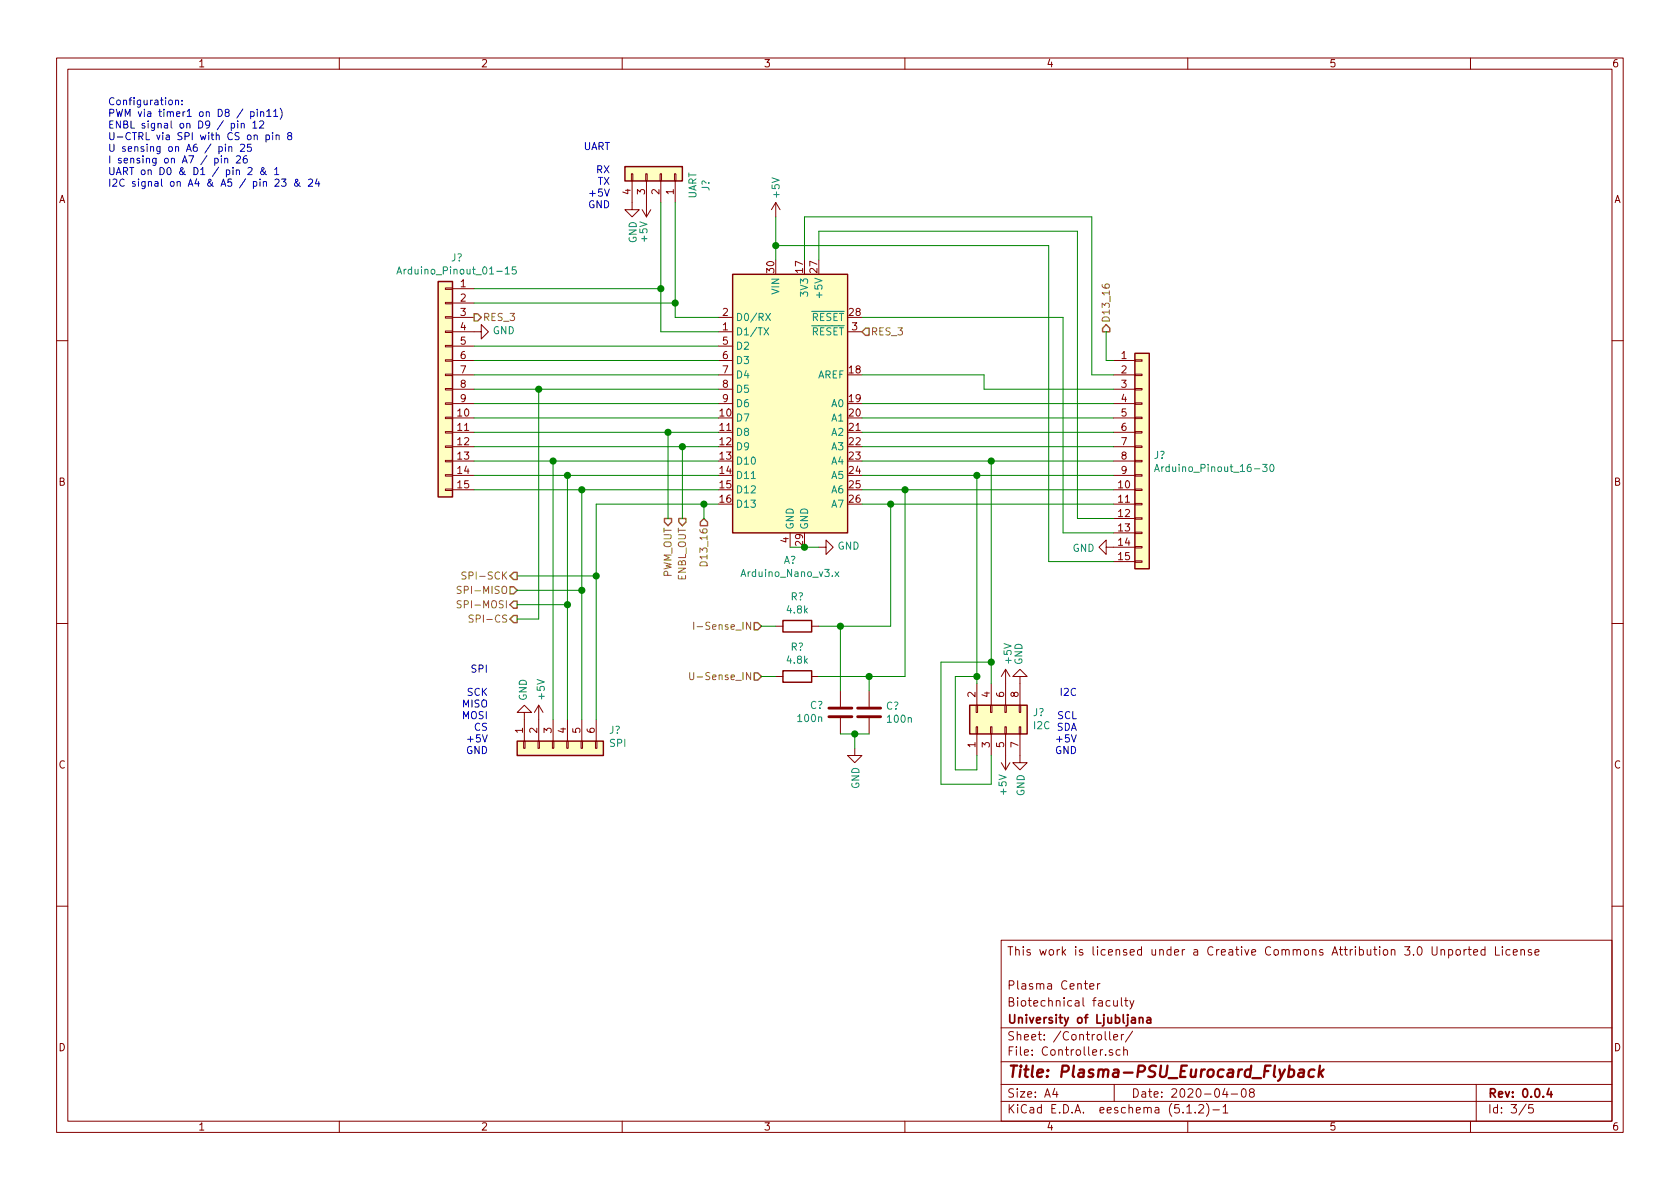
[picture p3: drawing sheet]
<svg xmlns="http://www.w3.org/2000/svg" width="297mm" height="210mm" viewBox="0 0 297 210" stroke-linecap="round" stroke-linejoin="round" font-family="sans-serif">
<g fill="none" stroke="#840000" stroke-width=".18">
<path d="M10 10.3h277v189.9h-277zM12 12.2h273v186.1h-273zM60 10.3v1.9M110 10.3v1.9M160 10.3v1.9M210 10.3v1.9M260 10.3v1.9M111.6 30.7h.3v1.3h-.3zM111.8 32v5.1h1.2l-1.2 1.2-1.3-1.2h1.3M113.5 37.1l.8 1.2M114.2 30.7h.2v1.3h-.2zM114.3 32v6.3"/>
<path d="M115.1 37.1l-.8 1.2M116.7 30.7h.3v1.3h-.3zM116.8 32v3.8M119.3 30.7h.2v1.3h-.2zM119.4 32v3.8M137.2 35.8l-.8 1.3M137.2 35.8v2.5M137.2 35.8l.7 1.3M78.7 58.5h1.3v.3h-1.3zM78.7 56h1.3v.3h-1.3zM78.7 53.5h1.3v.2h-1.3zM78.7 50.9h1.3v.3h-1.3z"/>
<path d="M80 58.7h5.1v-1.3l1.3 1.3-1.3 1.2v-1.2M80 56.1h3.8M80 51h3.8M80 53.6h3.8M127 58.7h2.5M127 56.1h2.5M149.9 58.7h2.5M10 60.2h2M78.7 73.8h1.3v.2h-1.3zM78.7 76.3h1.3v.3h-1.3zM78.7 78.9h1.3v.2h-1.3zM78.7 71.2h1.3v.3h-1.3z"/>
<path d="M78.7 66.2h1.3v.2h-1.3zM78.7 63.6h1.3v.3h-1.3zM78.7 61.1h1.3v.2h-1.3zM78.7 68.7h1.3v.3h-1.3zM80 61.2h3.8M80 63.7h3.8M80 66.3h3.8M80 68.8h3.8M80 71.4h3.8M80 73.9h3.8M80 76.4h3.8M80 79h3.8"/>
<path d="M127 61.2h2.5M127 63.7h2.5M127 66.3h2.5M127 68.8h2.5M127 71.4h2.5M196.8 63.7h3.9M196.8 66.3h3.9M196.8 68.8h3.9M196.8 71.4h3.9M196.8 73.9h3.9M196.8 76.4h3.9M196.8 79h3.9"/>
<path d="M200.7 78.9h1.2v.2h-1.2zM200.7 76.3h1.2v.3h-1.2zM200.7 73.8h1.2v.2h-1.2zM200.7 71.2h1.2v.3h-1.2zM200.7 68.7h1.2v.3h-1.2zM200.7 66.2h1.2v.2h-1.2zM200.7 63.6h1.2v.3h-1.2zM285 60.2h2M78.7 81.4h1.3v.3h-1.3zM78.7 83.9h1.3v.3h-1.3zM78.7 86.5h1.3v.2h-1.3zM80 81.5h3.8"/>
<path d="M80 84.1h3.8M80 86.6h3.8M139.7 94.2v2.6M144.8 96.8h1.2v-1.3l1.3 1.3-1.3 1.2v-1.2M195.6 96.8v-1.3l-1.3 1.3 1.3 1.2v-1.2h5.1M196.8 81.5h3.9M196.8 84.1h3.9M196.8 86.6h3.9M196.8 89.1h3.9M196.8 91.7h3.9M196.8 94.2h3.9M196.8 99.3h3.9"/>
<path d="M200.7 86.5h1.2v.2h-1.2zM200.7 89h1.2v.3h-1.2zM200.7 91.6h1.2v.2h-1.2zM200.7 94.1h1.2v.3h-1.2zM200.7 96.6h1.2v.3h-1.2zM200.7 99.2h1.2v.2h-1.2zM200.7 83.9h1.2v.3h-1.2zM200.7 81.4h1.2v.3h-1.2zM10 110.3h2M137.2 110.7h1.2M137.2 119.6h1.2M143.5 110.7h1.3"/>
<path d="M143.5 119.6h1.3M177.8 118.4l-.8 1.2M177.8 118.4v6.3M177.8 118.4l.8 1.2M180.3 119.6h1.3l-1.3-1.2-1.2 1.2h1.2v5.1M285 110.3h2M92.6 131.1h.2v1.2h-.2zM92.7 126h1.3l-1.3-1.3-1.3 1.3h1.3v5.1M95.1 131.1h.3v1.2h-.3zM95.2 124.7l-.7 1.3M95.2 124.7v6.4M95.2 124.7l.8 1.3"/>
<path d="M97.7 131.1h.2v1.2h-.2zM97.8 127.2v3.9M100.2 131.1h.3v1.2h-.3zM100.3 127.2v3.9M102.7 131.1h.3v1.2h-.3zM102.9 127.2v3.9M105.3 131.1h.2v1.2h-.2zM105.4 127.2v3.9M148.6 122.2v2.8M148.6 127v2.8M151.1 132.3v1.3h1.3l-1.3 1.3-1.2-1.3h1.2M153.7 122.2v2.8"/>
<path d="M153.7 127v2.8M172.6 128.5h.2v1.3h-.2zM172.6 124.7h.2v1.3h-.2zM172.7 120.9v3.8M172.7 129.8v3.8M175.1 128.5h.3v1.3h-.3zM175.1 124.7h.3v1.3h-.3zM175.3 120.9v3.8M175.3 129.8v3.8M177 134.9l.8 1.2M177.7 128.5h.2v1.3h-.2zM177.7 124.7h.2v1.3h-.2z"/>
<path d="M177.8 129.8v6.3M178.6 134.9l-.8 1.2M180.2 128.5h.3v1.3h-.3zM180.2 124.7h.3v1.3h-.3zM180.3 129.8v5.1h1.3l-1.3 1.2-1.2-1.2h1.2M10 160.2h2M177 166.3h108v32h-108zM192.7 174.4l.7-.1-.1-.3-.4-.1-.2 .2 .1 .7h.5M194.1 173.9v1M194.5 173.9l-.3 .1-.1 .2M196.9 176.9v.8a.39 .39 0 0 0 .7 .1M197.6 176.9v1"/>
<path d="M198.3 176.4v1.3l.2 .2M198.8 176.9h.6M199.1 176.4v1.3l.3 .2M199.8 176.9l.3 1M200.5 176.9l-.5 1.4-.2 .1M254.8 168l.2-.1 .3 .1 .1 .9M254.8 167.9v1M256.1 168l.5-.1 .2 .3-.1 .6h-.6M256.1 167.9v1.5M257.5 168l.2-.1 .4 .1v.8l-.2 .1-.4-.1zM258.9 167.9v1M259.3 167.9l-.3 .1-.1 .2"/>
<path d="M259.6 167.9h.5M259.8 167.4v1.3l.3 .2M260.6 168.4l.7-.1-.1-.3-.4-.1-.2 .2v.7h.6M262.6 168l-.5-.1-.3 .3 .2 .6h.6M262.6 167.4v1.5M264.4 167.4v1.5h.7M265.6 167.4v.2M265.6 167.9v1M267 168l-.5-.1-.2 .3v.6l.2 .1 .5-.1M267.6 168.4l.7-.1-.1-.3-.4-.1-.2 .2v.7h.6M268.9 168l.2-.1 .4 .1v.9M268.9 167.9v1"/>
<path d="M270.8 168l-.4-.1-.2 .2 .1 .2 .5 .2v.3h-.6M271.4 168.4l.7-.1v-.3l-.5-.1-.2 .2 .1 .7h.6M285 160.2h2M60 198.3v1.9M110 198.3v1.9M160 198.3v1.9M177 194.8h108M177 191.8h108M177 187.8h108M177 181.8h108M186.5 192.5l-.4 1h1M186.8 193v1"/>
<path d="M195.4 182.4v1.3l.2 .2M196.2 182.4v1.3l.2 .2M196.7 185.7a.37 .37 0 0 0-.6 .1l.1 .2 .5 .2 .1 .1-.3 .3-.4-.1M196.9 183.4l.7-.1v-.3l-.5-.1-.2 .2 .1 .7h.6M197 191.8v3M198 185.7l-.4-.1-.3 .3 .1 .6 .2 .1 .4-.1M198.3 182.9v1M198.7 185.7h.1a.37 .37 0 0 1 .5 .1v.8M198.7 182.9l-.4 .2v.1M198.7 185.1v1.5M200.3 182.3l-1.3 2M209.8 195.8l.5-.5v1.5"/>
<path d="M209.8 196.8h.9M210 198.3v1.9M211.3 196.7v.1M212 195.5l.2-.2h.3l.3 .5-.9 1h.9M213.3 195.1a1.71 1.71 0 0 1 0 2.3M214.5 196.3h1.1M216.3 195.8l.4-.5v1.5M216.3 196.8h.8M216.6 192.5l-.4 1h.9M216.9 193v1M217.7 193.5h1.1M219.6 192.7l.4-.2a.94 .94 0 0 1 0 1.5 .82 .82 0 0 1-.4-1.3z"/>
<path d="M221.2 193.2l-.3-.3 .1-.2 .2-.2 .4 .1 .2 .2-.1 .2-.6 .2a.48 .48 0 0 0-.1 .7l.2 .1 .5-.1a.48 .48 0 0 0-.1-.7h-.1M260 198.3v1.9M261 191.8v6.5M269.8 195.2l-1.2 2M271 195.3h-.7v.7l.2-.1 .5 .1 .1 .2-.1 .5-.2 .1-.5-.1"/>
</g>
<path d="M201.4 179.9v1M201.4 180.1l.3-.2 .3 .1 .1 .9M202.8 180h.6l.1 .9M203.5 180.3l-.6 .1a.29 .29 0 0 0-.2 .2 .29 .29 0 0 0 .2 .3l.6-.1M273.9 192.5l-.4 1h.9M274.2 193v1" fill="none" stroke="#840000" stroke-width=".3"/>
<path d="M229.7 189.2h.8l.1 .2-.2 1M230.6 189.6l-.7 .1a.4 .4 0 0 0-.4 .3 .4 .4 0 0 0 .3 .4l.7-.1M232.4 189.2a.68 .68 0 0 0-1 .3l-.1 .6 .2 .2 .2 .1 .6-.1M233.4 188.4l-.3 2M233.4 189.7l.5 .7M234 189.1l-.8 .8" fill="none" stroke="#840000" stroke-width=".41"/>
<g fill="#ffffc2" stroke="#ffffc2" stroke-width=".18">
<path d="M129.5 48.5h20.4v45.7h-20.4z"/>
<path d="M110.5 29.5h10.1v2.5h-10.1z"/>
<path d="M77.5 49.8h2.5v38.1h-2.5z"/>
<path d="M200.7 62.5h2.5v38.1h-2.5z"/>
<path d="M171.4 124.7h10.2v5.1h-10.2z"/>
<path d="M91.4 131.1h15.3v2.5h-15.3z"/>
</g>
<path d="M110.5 29.5h10.1v2.5h-10.1zM77.5 49.8h2.5v38.1h-2.5zM129.5 48.5h20.4v45.7h-20.4zM200.7 62.5h2.5v38.1h-2.5zM138.4 109.7h5.1v2.1h-5.1zM138.4 118.6h5.1v2h-5.1zM91.4 131.1h15.3v2.5h-15.3zM171.4 124.7h10.2v5.1h-10.2z" fill="none" stroke="#840000" stroke-width=".25"/>
<g fill="none" stroke="#008484" stroke-width=".18">
<path d="M70.2 48.5l.4-1.3 .4 1.3M70.3 48.1h.6M89.3 47.5l.4-.3v1.3M89.3 48.5h.8M91.2 47.2h-.6v.6l.4-.1 .3 .2v.3l-.3 .3-.4-.2M135.1 58l.8 1.2M135.4 55.4l.8 1.3M135.9 58l-.8 1.2M136.2 55.4l-.8 1.3M204.1 83.4l.4-1.3 .5 1.3M204.2 83h.7M223.2 82.1h.8l-.4 .5 .4 .1v.6l-.2 .1-.6-.1"/>
<path d="M224.6 82.2l.2-.1a.67 .67 0 0 1 .5 .6 .67 .67 0 0 1-.5 .7l-.2-.2-.1-.3zM147.7 101.1l.6 .8M148.3 101.1l-.6 .8"/>
</g>
<path d="M83.8 55.5h.7l.6 .6-.6 .7h-.7zM153 58h.7v1.3h-.7l-.6-.6zM195.6 57.4l.6 .6v.7h-1.3v-.7zM117.5 91.7h1.2v.6l-.6 .7-.6-.7zM120 91.7h1.3v.6l-.7 .7-.6-.7zM124.5 91.7l.6 .6v.7h-1.3v-.7zM90.2 103.8h.6l.6 .6-.6 .6h-.6zM90.8 101.2h.6v1.3h-.6l-.6-.7zM90.8 106.3h.6v1.3h-.6l-.6-.7zM90.8 108.8h.6v1.3h-.6l-.6-.6zM133.3 110.1h.7l.6 .6-.6 .7h-.7zM133.3 119h.7l.6 .6-.6 .7h-.7z" fill="none" stroke="#848400" stroke-width=".25"/>
<path d="M194.9 50.3v.4a.87 .87 0 0 0 1.2 0v-.4l-.5-.1-.2 .3v.2l.2 .2M123.9 99.4a.67 .67 0 0 1 .8 0 .67 .67 0 0 1 .3 .6h-1.3zM81.5 103.8l-.4-.1-.2 .1v.4l.5 .2 .1 .3-.2 .2h-.5M81.5 106.3l-.4-.1-.2 .1v.4l.5 .3 .1 .3-.2 .2-.5-.1M82.4 101.2l-.5-.1-.2 .2v.3l.6 .3 .1 .3-.3 .2h-.4M83.7 108.8h-.5l-.2 .1v.3l.5 .3 .2 .3-.3 .2h-.5M121.9 118.9v1.1l.3 .2 .4-.1 .1-.1v-1.1M122.7 110v1.3M123.3 110.8h.9" fill="none" stroke="#848400" stroke-width=".18"/>
<g fill="none" stroke="#008400" stroke-width=".18">
<path d="M116.8 35.8v22.9h10.2M119.4 35.8v20.3h7.6M137.2 38.3v7.7M83.8 53.6h35.6M83.8 51h33M137.2 43.4h48.2v55.9h11.4M142.2 46v-7.7h50.8v28h3.8M144.8 46v-5.1h45.7v50.8h6.3M152.4 56.1h35.6v38.1h8.8M195.6 58.7v5h1.2M83.8 79h43.2M83.8 76.4h43.2"/>
<path d="M83.8 63.7h43.2M83.8 66.3h43.2M83.8 73.9h43.2M83.8 68.8h43.2M83.8 61.2h43.2M83.8 71.4h43.2M95.2 68.8v40.7h-3.8M118.1 76.4v15.3M120.6 79v12.7M152.4 79h44.4M152.4 76.4h44.4M152.4 66.3h21.6v2.5h22.8"/>
<path d="M152.4 73.9h44.4M152.4 71.4h44.4M83.8 86.6h43.2M83.8 84.1h43.2M83.8 81.5h43.2M97.8 81.5v45.7M100.3 84.1v43.1M102.9 86.6v40.6M124.5 89.1v2.6M127 89.1h-21.6v38.1M139.7 96.8h5.1M152.4 89.1h44.4"/>
<path d="M152.4 86.6h44.4M152.4 84.1h44.4M152.4 81.5h44.4M157.5 89.1v21.6h-12.7M160 86.6v33h-15.2M172.7 84.1v36.8M175.3 81.5v39.4M91.4 101.8h14M91.4 104.4h11.5M91.4 106.9h8.9M134.6 119.6h2.6M134.6 110.7h2.6"/>
<path d="M148.6 110.7v11.5M153.7 119.6v2.6M172.7 119.6h-3.8v16.5h3.8v-2.5M175.3 117.1h-8.9v21.6h8.9v-5.1M148.6 129.8h5.1M151.1 129.8v2.5"/>
</g>
<g fill="#008400" stroke="#008400" stroke-width=".25">
<circle cx="142.2" cy="96.8" r=".51"/>
<circle cx="157.5" cy="89.1" r=".51"/>
<circle cx="160" cy="86.6" r=".51"/>
<circle cx="172.7" cy="84.1" r=".51"/>
<circle cx="175.3" cy="81.5" r=".51"/>
<circle cx="137.2" cy="43.4" r=".51"/>
<circle cx="119.4" cy="53.6" r=".51"/>
<circle cx="116.8" cy="51" r=".51"/>
<circle cx="118.1" cy="76.4" r=".51"/>
<circle cx="120.7" cy="79" r=".51"/>
<circle cx="172.7" cy="119.6" r=".51"/>
<circle cx="175.3" cy="117.1" r=".51"/>
<circle cx="124.5" cy="89.1" r=".51"/>
<circle cx="151.1" cy="129.8" r=".51"/>
<circle cx="148.6" cy="110.7" r=".51"/>
<circle cx="153.7" cy="119.6" r=".51"/>
<circle cx="102.9" cy="86.6" r=".51"/>
<circle cx="100.3" cy="84.1" r=".51"/>
<circle cx="97.8" cy="81.5" r=".51"/>
<circle cx="105.4" cy="101.8" r=".51"/>
<circle cx="95.3" cy="68.8" r=".51"/>
<circle cx="102.9" cy="104.4" r=".51"/>
<circle cx="100.3" cy="106.9" r=".51"/>
</g>
<g fill="none" stroke="#0000c2" stroke-width=".18">
<path d="M31 17.8l.2-.1h.3l.1 .8M31 17.7v.8M32.2 18.4v.1M32.2 17.7v.2M44.3 19.8h.4l.2 .2-.1 .5h-.5M44.3 19.8v1.2M45.5 19.3v.2M45.5 19.8v.8M46.1 19.9l.2-.1h.3v.8M46.1 19.8v.8M47.2 19.7l.3-.4v1.3M48.4 19.7l.3-.4v1.3"/>
<path d="M49.5 19.1a1.47 1.47 0 0 1 0 2M38 28h.4l.2 .2-.1 .6h-.5M38.7 26l.4-.1 .2 .3-.1 .5h-.5M39.1 27.6v.1M39.1 28v.8M39.7 28.1l.2-.1h.3l.1 .8M39.7 28v.8M39.9 25.9v.9M40.5 26.1l.1-.2 .3 .1 .1 .8M40.5 25.9v.9M40.9 21.9l.3-.1 .3 .2-.1 .6h-.5M40.9 21.8v1.3"/>
<path d="M41.8 27.7l.5-.1 .2 .1v.2v.2l-.8 .7h.8M41.8 30.2l.2-.2 .3 .1v.8M42 21.8v.9M42.5 25.6l.5-.1 .3 .4-.8 .9h.8M42.6 21.9l.2-.1 .3 .1 .1 .8M42.6 21.8v.9M43.6 27.6h-.4a.87 .87 0 0 0 0 1.2h.4l.1-.5-.2-.3h-.3l-.2 .3M43.8 29.7l.5-.1 .3 .4-.8 .9h.8M44.4 25.5h-.6l-.1 .6 .2-.1 .5 .1v.5l-.2 .2-.5-.2M44.7 21.7l.4-.3v1.3M44.7 22.7h.7M45.9 21.5l.5-.1 .2 .3-.8 1h.8"/>
<path d="M46.9 30.2l-.2 .6a.35 .35 0 0 1-.5 0 .35 .35 0 0 1 0-.5l.5-.4-.2-.3-.2 .2v.3l.5 .6 .3 .2M47 23.9h.4l.3 .2-.2 .6h-.5M47 23.9v1.2M47.2 20.6h.7M48.2 23.4v.2M48.2 23.9v.8M48.4 20.6h.7M48.6 30l.3-.4v1.3M48.6 30.9h.7M48.6 31.8l.5-.1 .2 .1 .1 .2-.1 .2-.7 .7h.8M48.8 24l.2-.1h.3l.1 .8M48.8 23.9v.8"/>
<path d="M49.8 31.7h.8l-.5 .5 .4 .1 .1 .4-.3 .2-.5-.1M51.1 24l-.2-.3 .2-.3h.3l.1 .2v.3l-.5 .1-.1 .2v.3l.2 .2h.3l.2-.2-.1-.4-.1-.1M52.9 32.3l-.2 .5a.35 .35 0 0 1-.5 .1 .35 .35 0 0 1 0-.6l.5-.4-.2-.2-.3 .1 .1 .4 .4 .5 .4 .2M54.6 31.8l.4-.1 .3 .3-.1 .2-.7 .7h.8M56.1 31.6l-.3 .9h.7M56.4 32.1v.8"/>
</g>
<path d="M146.6 125.2h4M146.6 126.7h4M151.6 125.2h4.1M151.6 126.7h4.1" fill="none" stroke="#840000" stroke-width=".51"/>
<text font-size="2.8" fill="#840000" x="178" y="190.5">Title: Plasma-PSU_Eurocard_Flyback</text>
<g font-size="2.1" fill="#840000">
<text x="178" y="169">This work is licensed under a Creative Commons Attribution 3.0 Unported License</text>
<text x="178" y="178">Biotechnical faculty</text>
<text x="178" y="175">Plasma Center</text>
<text x="178" y="184">Sheet: /Controller/</text>
<text x="178" y="181">University of Ljubljana</text>
<text x="178" y="186.7">File: Controller.sch</text>
<text x="178" y="196.9">KiCad E.D.A. eeschema (5.1.2)-1</text>
<text x="178" y="194.1">Size: A4</text>
<text x="200" y="194.1">Date: 2020-04-08</text>
<text x="263" y="194.1">Rev: 0.0.4</text>
<text x="263" y="196.9">Id: 3/5</text>
</g>
<g font-size="1.8" fill="#840000">
<text x="35" y="11.9">1</text>
<text x="85" y="11.9">2</text>
<text x="135" y="11.9">3</text>
<text x="185" y="11.9">4</text>
<text x="235" y="11.9">5</text>
<text x="285" y="11.9">6</text>
<text x="10.4" y="35.9">A</text>
<text x="111.5" y="34.4" transform="rotate(-90 111.5 34.4)">4</text>
<text x="114" y="34.4" transform="rotate(-90 114 34.4)">3</text>
<text x="116.6" y="34.4" transform="rotate(-90 116.6 34.4)">2</text>
<text x="119.1" y="34.4" transform="rotate(-90 119.1 34.4)">1</text>
<text x="285.4" y="35.9">A</text>
<text x="81.4" y="50.8">1</text>
<text x="81.4" y="53.3">2</text>
<text x="136.9" y="48.2" transform="rotate(-90 136.9 48.2)">30</text>
<text x="142" y="48.2" transform="rotate(-90 142 48.2)">17</text>
<text x="144.5" y="48.2" transform="rotate(-90 144.5 48.2)">27</text>
<text x="81.4" y="55.9">3</text>
<text x="81.4" y="58.4">4</text>
<text x="127.8" y="58.4">1</text>
<text x="127.8" y="55.9">2</text>
<text x="150.2" y="55.9">28</text>
<text x="150.6" y="58.4">3</text>
<text x="81.4" y="61">5</text>
<text x="81.4" y="63.5">6</text>
<text x="127.8" y="61">5</text>
<text x="127.8" y="63.5">6</text>
<text x="198.3" y="63.5">1</text>
<text x="81.4" y="66">7</text>
<text x="81.4" y="68.6">8</text>
<text x="81.4" y="71.1">9</text>
<text x="127.8" y="66">7</text>
<text x="127.8" y="68.6">8</text>
<text x="127.8" y="71.1">9</text>
<text x="150.2" y="66">18</text>
<text x="150.2" y="71.1">19</text>
<text x="198.3" y="66">2</text>
<text x="198.3" y="68.6">3</text>
<text x="198.3" y="71.1">4</text>
<text x="80.9" y="73.7">10</text>
<text x="80.9" y="76.2">11</text>
<text x="127.3" y="73.7">10</text>
<text x="127.3" y="76.2">11</text>
<text x="150.2" y="73.7">20</text>
<text x="150.2" y="76.2">21</text>
<text x="198.3" y="73.7">5</text>
<text x="198.3" y="76.2">6</text>
<text x="80.9" y="78.7">12</text>
<text x="80.9" y="81.3">13</text>
<text x="80.9" y="83.8">14</text>
<text x="127.3" y="78.7">12</text>
<text x="127.3" y="81.3">13</text>
<text x="127.3" y="83.8">14</text>
<text x="150.2" y="78.7">22</text>
<text x="150.2" y="81.3">23</text>
<text x="150.2" y="83.8">24</text>
<text x="198.3" y="78.7">7</text>
<text x="198.3" y="81.3">8</text>
<text x="198.3" y="83.8">9</text>
<text x="10.4" y="85.9">B</text>
<text x="80.9" y="86.4">15</text>
<text x="127.3" y="86.4">15</text>
<text x="127.3" y="88.9">16</text>
<text x="150.2" y="86.4">25</text>
<text x="150.2" y="88.9">26</text>
<text x="197.8" y="86.4">10</text>
<text x="197.8" y="88.9">11</text>
<text x="285.4" y="85.9">B</text>
<text x="139.4" y="96" transform="rotate(-90 139.4 96)">4</text>
<text x="197.8" y="91.4">12</text>
<text x="197.8" y="94">13</text>
<text x="142" y="96.5" transform="rotate(-90 142 96.5)">29</text>
<text x="197.8" y="96.5">14</text>
<text x="197.8" y="99.1">15</text>
<text x="172.5" y="123.3" transform="rotate(-90 172.5 123.3)">2</text>
<text x="175" y="123.3" transform="rotate(-90 175 123.3)">4</text>
<text x="177.5" y="123.3" transform="rotate(-90 177.5 123.3)">6</text>
<text x="180.1" y="123.3" transform="rotate(-90 180.1 123.3)">8</text>
<text x="92.5" y="129.6" transform="rotate(-90 92.5 129.6)">1</text>
<text x="95" y="129.6" transform="rotate(-90 95 129.6)">2</text>
<text x="97.5" y="129.6" transform="rotate(-90 97.5 129.6)">3</text>
<text x="100.1" y="129.6" transform="rotate(-90 100.1 129.6)">4</text>
<text x="102.6" y="129.6" transform="rotate(-90 102.6 129.6)">5</text>
<text x="105.2" y="129.6" transform="rotate(-90 105.2 129.6)">6</text>
<text x="10.4" y="135.9">C</text>
<text x="172.5" y="132.2" transform="rotate(-90 172.5 132.2)">1</text>
<text x="175" y="132.2" transform="rotate(-90 175 132.2)">3</text>
<text x="177.5" y="132.2" transform="rotate(-90 177.5 132.2)">5</text>
<text x="180.1" y="132.2" transform="rotate(-90 180.1 132.2)">7</text>
<text x="285.4" y="135.9">C</text>
<text x="10.4" y="185.9">D</text>
<text x="285.4" y="185.9">D</text>
<text x="35" y="199.9">1</text>
<text x="85" y="199.9">2</text>
<text x="135" y="199.9">3</text>
<text x="185" y="199.9">4</text>
<text x="235" y="199.9">5</text>
<text x="285" y="199.9">6</text>
</g>
<g font-size="1.8" fill="#0000c2">
<text x="19" y="18.6">Configuration:</text>
<text x="19" y="20.7">PWM via timer1 on D8 / pin11)</text>
<text x="19" y="22.7">ENBL signal on D9 / pin 12</text>
<text x="19" y="24.8">U-CTRL via SPI with CS on pin 8</text>
<text x="19" y="26.8">U sensing on A6 / pin 25</text>
<text x="19" y="28.9">I sensing on A7 / pin 26</text>
<text x="103" y="26.5">UART</text>
<text x="19" y="31">UART on D0 &amp; D1 / pin 2 &amp; 1</text>
<text x="19" y="33">I2C signal on A4 &amp; A5 / pin 23 &amp; 24</text>
<text x="104.7" y="34.8">+5V</text>
<text x="105.5" y="30.7">RX</text>
<text x="105.7" y="32.7">TX</text>
<text x="104" y="36.8">GND</text>
<text x="83.5" y="118.9">SPI</text>
<text x="81.8" y="125.1">MISO</text>
<text x="82.6" y="123.1">SCK</text>
<text x="187.8" y="123.1">I2C</text>
<text x="81.8" y="127.2">MOSI</text>
<text x="83.2" y="131.3">+5V</text>
<text x="83.9" y="129.2">CS</text>
<text x="187" y="127.2">SCL</text>
<text x="187.3" y="131.3">+5V</text>
<text x="82.4" y="133.3">GND</text>
<text x="186.6" y="133.3">GND</text>
</g>
<g font-size="1.8" fill="#008484">
<text x="123.1" y="35.2" transform="rotate(-90 123.1 35.2)">UART</text>
<text x="125.5" y="33.8" transform="rotate(-90 125.5 33.8)">J?</text>
<text x="137.8" y="34.9" transform="rotate(-90 137.8 34.9)">+5V</text>
<text x="79.8" y="46.2">J?</text>
<text x="112.6" y="43" transform="rotate(-90 112.6 43)">GND</text>
<text x="114.5" y="42.7" transform="rotate(-90 114.5 42.7)">+5V</text>
<text x="71.4" y="48.5">Arduino_Pinout_01-15</text>
<text x="137.8" y="52" transform="rotate(-90 137.8 52)">VIN</text>
<text x="142.9" y="52.2" transform="rotate(-90 142.9 52.2)">3V3</text>
<text x="145.4" y="52.2" transform="rotate(-90 145.4 52.2)">+5V</text>
<text x="87.1" y="59.1">GND</text>
<text x="130" y="59.3">D1/TX</text>
<text x="130" y="56.8">D0/RX</text>
<text x="143.5" y="56.8">RESET</text>
<text x="143.5" y="59.3">RESET</text>
<text x="130" y="61.8">D2</text>
<text x="130" y="64.4">D3</text>
<text x="130" y="66.9">D4</text>
<text x="130" y="69.5">D5</text>
<text x="144.5" y="66.9">AREF</text>
<text x="130" y="74.5">D7</text>
<text x="130" y="77.1">D8</text>
<text x="130" y="72">D6</text>
<text x="147.1" y="72">A0</text>
<text x="147.1" y="74.5">A1</text>
<text x="147.1" y="77.1">A2</text>
<text x="130" y="79.6">D9</text>
<text x="130" y="82.2">D10</text>
<text x="147.1" y="79.6">A3</text>
<text x="147.1" y="82.2">A4</text>
<text x="204" y="81.1">J?</text>
<text x="205.4" y="83.5">Arduino_Pinout_16-30</text>
<text x="130" y="84.7">D11</text>
<text x="130" y="87.2">D12</text>
<text x="130" y="89.8">D13</text>
<text x="147.1" y="84.7">A5</text>
<text x="147.1" y="87.2">A6</text>
<text x="147.1" y="89.8">A7</text>
<text x="140.3" y="93.7" transform="rotate(-90 140.3 93.7)">GND</text>
<text x="142.9" y="93.7" transform="rotate(-90 142.9 93.7)">GND</text>
<text x="138.5" y="99.7">A?</text>
<text x="148.1" y="97.2">GND</text>
<text x="189.6" y="97.6">GND</text>
<text x="131.4" y="102">Arduino_Nano_v3.x</text>
<text x="139.8" y="106.2">R?</text>
<text x="139.2" y="108.5">4.8k</text>
<text x="139.2" y="117.4">4.8k</text>
<text x="139.8" y="115.1">R?</text>
<text x="178.9" y="117.2" transform="rotate(-90 178.9 117.2)">+5V</text>
<text x="180.8" y="117.6" transform="rotate(-90 180.8 117.6)">GND</text>
<text x="93.1" y="123.9" transform="rotate(-90 93.1 123.9)">GND</text>
<text x="96.3" y="123.6" transform="rotate(-90 96.3 123.6)">+5V</text>
<text x="143.2" y="125.4">C?</text>
<text x="156.7" y="125.5">C?</text>
<text x="107.7" y="129.8">J?</text>
<text x="141.2" y="127.7">100n</text>
<text x="157" y="127.8">100n</text>
<text x="182.7" y="126.6">J?</text>
<text x="182.8" y="129">I2C SDA</text>
<text x="107.8" y="132.1">SPI</text>
<text x="151.9" y="139.5" transform="rotate(-90 151.9 139.5)">GND</text>
<text x="178" y="140.5" transform="rotate(-90 178 140.5)">+5V</text>
<text x="181.2" y="140.8" transform="rotate(-90 181.2 140.8)">GND</text>
</g>
<g font-size="1.8" fill="#848400">
<text x="85.3" y="56.8">RES_3</text>
<text x="153.9" y="59.3">RES_3</text>
<text x="196.2" y="57.1" transform="rotate(-90 196.2 57.1)">D13_16</text>
<text x="125.1" y="99.4" transform="rotate(-90 125.1 99.4)">D13_16</text>
<text x="82" y="105">SPI-MISO</text>
<text x="82" y="107.6">SPI-MOSI</text>
<text x="82.8" y="102.5">SPI-SCK</text>
<text x="118.7" y="102.3" transform="rotate(-90 118.7 102.3)">PWM_OUT</text>
<text x="121.3" y="102.7" transform="rotate(-90 121.3 102.7)">ENBL_OUT</text>
<text x="84" y="110.1">SPI-CS</text>
<text x="124.1" y="111.4">I-Sense_IN</text>
<text x="123.3" y="120.3">U-Sense_IN</text>
</g>
</svg>
